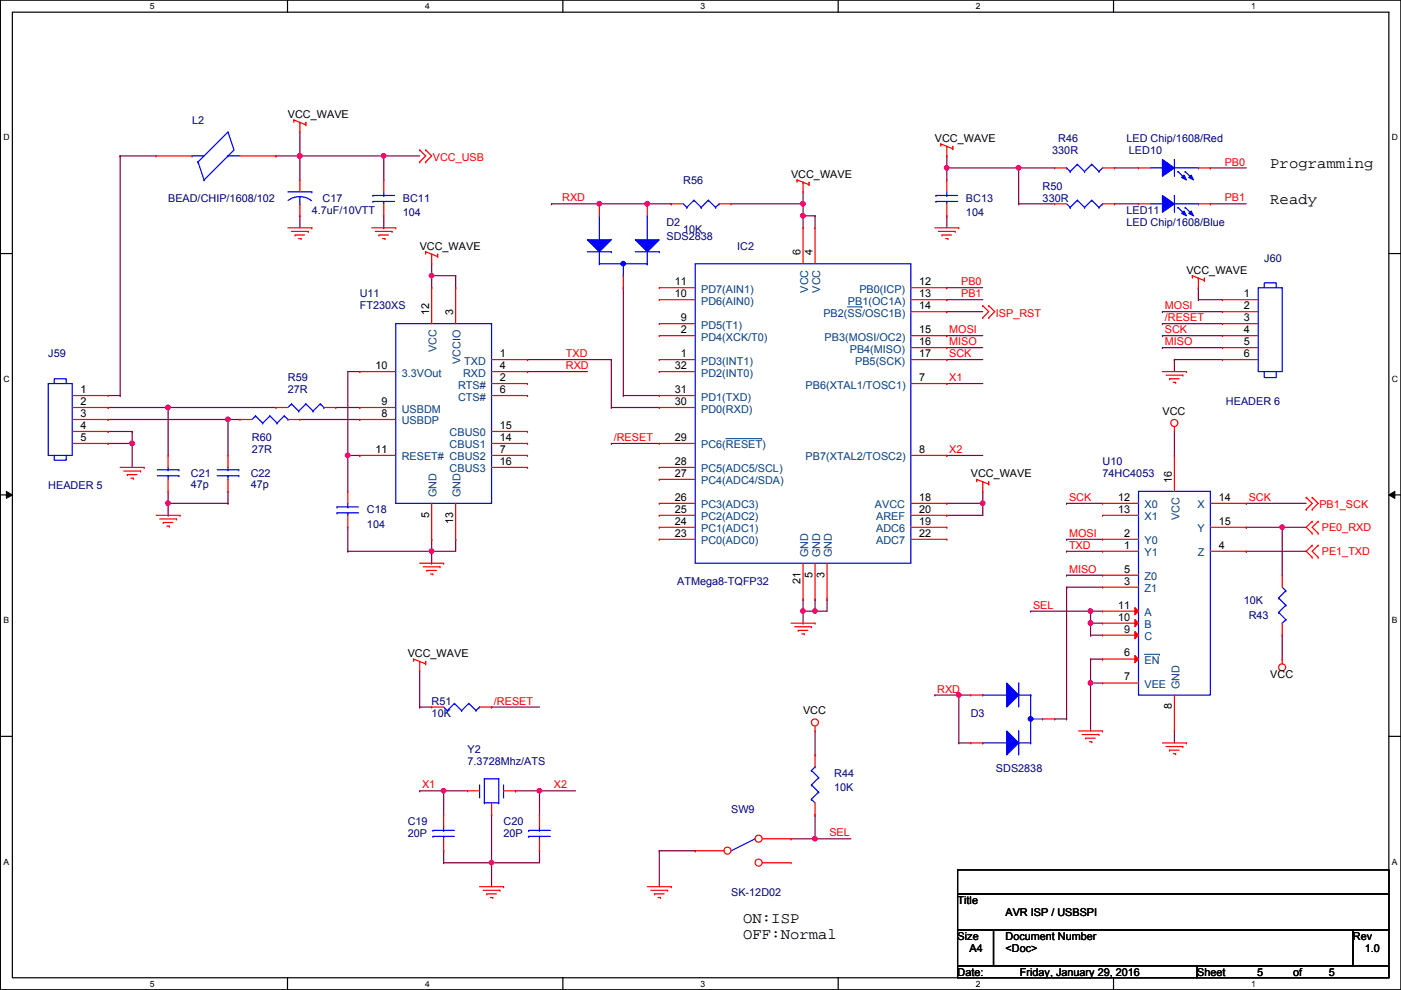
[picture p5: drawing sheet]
<svg xmlns="http://www.w3.org/2000/svg" width="297mm" height="210mm" viewBox="0 0 297 210" stroke-linecap="round" stroke-linejoin="round" font-family="sans-serif">
<path d="M.1 0h296.9v209.8h-296.9zM2.6 2.6h291.9v204.7h-291.9z" fill="none" stroke="#000" stroke-width=".25"/>
<g fill="#fff">
<path d="M31.8 .3h1v2h-1z"/>
<path d="M31.8 207.6h1v1.9h-1z"/>
</g>
<path d="M61 0v2.6M61 207.3v2.5" fill="none" stroke="#000" stroke-width=".25"/>
<g fill="#fff">
<path d="M90.1 .3h1v2h-1z"/>
<path d="M90.1 207.6h1v1.9h-1z"/>
</g>
<path d="M119.3 0v2.6M119.3 207.3v2.5" fill="none" stroke="#000" stroke-width=".25"/>
<g fill="#fff">
<path d="M148.5 .3h1v2h-1z"/>
<path d="M148.5 207.6h1v1.9h-1z"/>
</g>
<path d="M177.7 0v2.6M177.7 207.3v2.5" fill="none" stroke="#000" stroke-width=".25"/>
<g fill="#fff">
<path d="M206.9 .3h1v2h-1z"/>
<path d="M206.9 207.6h1v1.9h-1z"/>
</g>
<path d="M236.1 0v2.6M236.1 207.3v2.5" fill="none" stroke="#000" stroke-width=".25"/>
<g fill="#fff">
<path d="M265.3 .3h.9v2h-.9z"/>
<path d="M265.3 207.6h.9v1.9h-.9z"/>
<path d="M.7 28.2h1.3v1.9h-1.3z"/>
<path d="M295.1 28.2h1.3v1.9h-1.3z"/>
<path d="M.7 79.3h1.3v2h-1.3z"/>
<path d="M295.1 79.3h1.3v2h-1.3z"/>
</g>
<path d="M.1 53.8h2.5M294.5 53.8h2.5" fill="none" stroke="#000" stroke-width=".25"/>
<g fill="#fff">
<path d="M.7 130.5h1.2v2h-1.2z"/>
<path d="M295.1 130.5h1.2v2h-1.2z"/>
</g>
<path d="M.1 104.9h2.5M294.5 104.9h2.5" fill="none" stroke="#000" stroke-width=".25"/>
<path d="M1.4 104.2l1.2 .7-1.2 .8zM294.5 104.9l1.2-.7v1.5z" fill="#000"/>
<path d="M1.4 104.2l1.2 .7-1.2 .8zM294.5 104.9l1.2-.7v1.5z" fill="none" stroke="#000" stroke-width=".21"/>
<g fill="#fff">
<path d="M.7 181.7h1.2v2h-1.2z"/>
<path d="M295.1 181.7h1.2v2h-1.2z"/>
</g>
<path d="M.1 156.1h2.5M294.5 156.1h2.5" fill="none" stroke="#000" stroke-width=".25"/>
<g fill="none" stroke="#800040" stroke-width=".25">
<path d="M25.5 33.1h.1M25.5 33.1v50.8M25.5 33.1h7.6M58.5 33.1h.1M58.5 33.1h22.9M63.6 33.1h.1M81.4 33.1h.1M81.4 33.1v5M236.3 35.6h.1M236.3 35.6h5.1M246.5 66.1h.1M246.5 73.7h.1"/>
<path d="M246.5 66.1h12.7M246.5 73.7h12.7"/>
</g>
<circle cx="81.3" cy="33" r=".49" fill="#f0f"/>
<circle cx="81.3" cy="33" r=".49" fill="none" stroke="#f0f" stroke-width=".25"/>
<circle cx="63.6" cy="33" r=".49" fill="#f0f"/>
<circle cx="63.6" cy="33" r=".49" fill="none" stroke="#f0f" stroke-width=".25"/>
<g fill="none" stroke="#800040" stroke-width=".25">
<path d="M200.7 35.6h.1M200.7 35.6v2.5M216 35.6h.1M216 35.6v7.6M63.6 45.8h.1M63.6 45.8v2.5M200.7 45.8h.1M200.7 45.8v2.5M111.8 76.2h.1M111.8 76.2h17.8M200.7 71.2h.1M200.7 76.2h.1"/>
<path d="M200.7 73.7h.1M200.7 71.2h7.7M200.7 76.2h7.7M200.7 73.7h7.7M246.5 71.2h.1M246.5 71.2h12.7M22.9 91.5h.1M22.9 91.5h5.1M28 94h.1M28 94v5.1M91.5 114.3h.1M91.5 114.3v2.6"/>
<path d="M170.3 127h.1M170.3 127v2.6"/>
</g>
<circle cx="170.2" cy="129.6" r=".49" fill="#f0f"/>
<circle cx="170.2" cy="129.6" r=".49" fill="none" stroke="#f0f" stroke-width=".25"/>
<path d="M200.7 81.3h.1M200.7 96.6h.1M200.7 81.3h7.7M200.7 96.6h7.7M94.1 167.7h.1M94.1 167.7h5" fill="none" stroke="#800040" stroke-width=".25"/>
<circle cx="94" cy="167.7" r=".49" fill="#f0f"/>
<circle cx="94" cy="167.7" r=".49" fill="none" stroke="#f0f" stroke-width=".25"/>
<path d="M114.4 167.7h.1M114.4 167.7h7.6" fill="none" stroke="#800040" stroke-width=".25"/>
<circle cx="114.4" cy="167.7" r=".49" fill="#f0f"/>
<circle cx="114.4" cy="167.7" r=".49" fill="none" stroke="#f0f" stroke-width=".25"/>
<path d="M104.2 182.9h.1M104.2 182.9v5.1" fill="none" stroke="#800040" stroke-width=".25"/>
<circle cx="104.2" cy="182.9" r=".49" fill="#f0f"/>
<circle cx="104.2" cy="182.9" r=".49" fill="none" stroke="#f0f" stroke-width=".25"/>
<path d="M203.3 157.5h.1M203.3 147.4h.1M203.3 157.5h2.5M203.3 147.4h2.5" fill="none" stroke="#800040" stroke-width=".25"/>
<circle cx="203.3" cy="147.3" r=".49" fill="#f0f"/>
<circle cx="203.3" cy="147.3" r=".49" fill="none" stroke="#f0f" stroke-width=".25"/>
<g fill="none" stroke="#800040" stroke-width=".25">
<path d="M81.4 48.3h.1M81.4 45.8v2.5M116.9 43.2h.1M116.9 43.2h10.2M170.3 45.8h.1M170.3 45.8v2.5M170.3 45.8h2.5M172.8 45.8h.1M172.8 45.8v2.5M200.7 109.3h.1M208.4 106.7h.1M208.4 106.7v2.6h-7.7"/>
<path d="M198.2 147.4h.1M198.2 147.4h5.1M203.3 147.4h.1M203.3 147.4v10.1"/>
</g>
<circle cx="208.3" cy="106.7" r=".49" fill="#f0f"/>
<circle cx="208.3" cy="106.7" r=".49" fill="none" stroke="#f0f" stroke-width=".25"/>
<path d="M200.7 106.7h.1M200.7 106.7h7.7M170.3 132.1h.1M170.3 129.6v2.5M172.8 127h.1M172.8 127v2.6" fill="none" stroke="#800040" stroke-width=".25"/>
<circle cx="172.8" cy="129.6" r=".49" fill="#f0f"/>
<circle cx="172.8" cy="129.6" r=".49" fill="none" stroke="#f0f" stroke-width=".25"/>
<path d="M216 35.6h.1M216 35.6h7.6M216 43.2h.1M216 43.2h7.6M236.3 43.2h.1M236.3 43.2h5.1M175.3 127h.1M175.3 127v2.6" fill="none" stroke="#800040" stroke-width=".25"/>
<circle cx="216" cy="35.6" r=".49" fill="#f0f"/>
<circle cx="216" cy="35.6" r=".49" fill="none" stroke="#f0f" stroke-width=".25"/>
<path d="M200.7 35.6h.1M200.7 35.6h15.3M256.6 35.6h.1M256.6 35.6h7.6M256.6 43.2h.1M256.6 43.2h7.6M200.7 61h.1M200.7 63.5h.1M200.7 61h7.7M200.7 63.5h7.7" fill="none" stroke="#800040" stroke-width=".25"/>
<circle cx="200.7" cy="35.6" r=".49" fill="#f0f"/>
<circle cx="200.7" cy="35.6" r=".49" fill="none" stroke="#f0f" stroke-width=".25"/>
<g fill="none" stroke="#800040" stroke-width=".25">
<path d="M63.6 33.1h.1M63.6 28v5.1M81.4 33.1h.1M81.4 33.1h7.6M200.7 66.1h.1M200.7 66.1h7.7M129.6 94h.1M129.6 94h10.2M89 149.9h.1M89 149.9h2.5M104.2 149.9h.1M104.2 149.9h10.2"/>
<path d="M89 167.7h.1M89 167.7h5.1M94.1 167.7h.1M94.1 167.7v5.1M104.2 172.8h.1M104.2 172.8v10.1M109.3 167.7h.1M109.3 167.7h5.1M114.4 167.7h.1M114.4 167.7v5.1M94.1 180.4h.1M94.1 182.9h.1"/>
<path d="M94.1 180.4v2.5M104.2 182.9h.1M114.4 180.4h.1M114.4 180.4v2.5h-20.3"/>
</g>
<circle cx="63.6" cy="33" r=".49" fill="#f0f"/>
<circle cx="63.6" cy="33" r=".49" fill="none" stroke="#f0f" stroke-width=".25"/>
<g fill="none" stroke="#800040" stroke-width=".25">
<path d="M63.6 33.1h.1M63.6 33.1v5M249 76.2h.1M249 76.2v2.6M249 76.2h10.2M254.1 61h.1M254.1 63.5h.1M254.1 61v2.5M254.1 63.5h5.1M271.9 111.8h.1M271.9 111.8v10.2M226.1 124.5h.1"/>
<path d="M226.1 124.5h7.7M271.9 134.7h.1M271.9 134.7v5"/>
</g>
<circle cx="271.8" cy="111.8" r=".49" fill="#f0f"/>
<circle cx="271.8" cy="111.8" r=".49" fill="none" stroke="#f0f" stroke-width=".25"/>
<g fill="none" stroke="#800040" stroke-width=".25">
<path d="M246.5 68.6h.1M246.5 68.6h12.7M226.1 116.9h.1M226.1 114.3h.1M226.1 106.7h.1M226.1 116.9h7.7M226.1 106.7h7.7M226.1 114.3h7.7M264.2 106.7h.1M264.2 116.9h.1M264.2 111.8h.1M264.2 116.9h12.7"/>
<path d="M264.2 106.7h12.7M264.2 111.8h12.7M271.9 111.8h.1M226.1 122h.1M226.1 124.5h.1M226.1 122h7.7M226.1 124.5v27.9M231.2 139.7h2.6M233.8 139.7h.1M223.6 152.4h2.5M226.1 152.4h.1M231.2 144.8h.1"/>
<path d="M231.2 144.8v10.2M231.2 144.8h2.6"/>
</g>
<circle cx="231.2" cy="144.8" r=".49" fill="#f0f"/>
<circle cx="231.2" cy="144.8" r=".49" fill="none" stroke="#f0f" stroke-width=".25"/>
<path d="M231.2 139.7h.1M231.2 132.1h.1M231.2 134.7h.1M231.2 132.1v2.6M231.2 139.7v5.1M231.2 132.1h2.6" fill="none" stroke="#800040" stroke-width=".25"/>
<circle cx="231.2" cy="132.1" r=".49" fill="#f0f"/>
<circle cx="231.2" cy="132.1" r=".49" fill="none" stroke="#f0f" stroke-width=".25"/>
<path d="M231.2 134.7h.1M231.2 134.7h2.6M172.8 177.8h.1M172.8 177.8h7.6M139.8 180.4h.1M139.8 180.4v7.6M139.8 180.4h7.6M147.4 180.4h.1" fill="none" stroke="#800040" stroke-width=".25"/>
<circle cx="172.8" cy="177.8" r=".49" fill="#f0f"/>
<circle cx="172.8" cy="177.8" r=".49" fill="none" stroke="#f0f" stroke-width=".25"/>
<path d="M231.2 129.6h.1M231.2 129.6h2.6M172.8 155v5.1M167.7 177.8h.1M172.8 172.8h.1M172.8 160.1h.1M172.8 172.8v5h-5.1" fill="none" stroke="#800040" stroke-width=".25"/>
<circle cx="231.2" cy="129.6" r=".49" fill="#f0f"/>
<circle cx="231.2" cy="129.6" r=".49" fill="none" stroke="#f0f" stroke-width=".25"/>
<path d="M249 96.6h.1M249 91.5v5.1M91.5 116.9h.1M96.6 114.3h.1M96.6 114.3v2.6h-5.1M218.5 129.6h.1M218.5 129.6h12.7v2.5M231.2 132.1h.1M89 149.9h.1M89 142.3v7.6M249 155h.1M249 155v2.5" fill="none" stroke="#800040" stroke-width=".25"/>
<circle cx="91.5" cy="116.9" r=".49" fill="#f0f"/>
<circle cx="91.5" cy="116.9" r=".49" fill="none" stroke="#f0f" stroke-width=".25"/>
<path d="M111.8 78.8h.1M111.8 78.8h12.7M22.9 94h.1M22.9 83.9h2.6M22.9 94h5.1M25.5 83.9h.1M91.5 119.4h.1M91.5 116.9v2.5" fill="none" stroke="#800040" stroke-width=".25"/>
<circle cx="28" cy="94" r=".49" fill="#f0f"/>
<circle cx="28" cy="94" r=".49" fill="none" stroke="#f0f" stroke-width=".25"/>
<g fill="none" stroke="#800040" stroke-width=".25">
<path d="M200.7 33.1h.1M200.7 33.1v2.5M127.1 43.2h10.1M137.2 43.2h.1M170.3 43.2h.1M170.3 40.7v2.5M132.2 61h.1M132.2 61v22.9M28 91.5h.1M28 91.5v2.5M132.2 83.9h.1M132.2 83.9h7.6"/>
<path d="M208.4 104.2h.1M208.4 104.2v2.5M170.3 129.6h.1M170.3 129.6h5M172.8 129.6h.1"/>
</g>
<circle cx="127.1" cy="43.2" r=".49" fill="#f0f"/>
<circle cx="127.1" cy="43.2" r=".49" fill="none" stroke="#f0f" stroke-width=".25"/>
<path d="M137.2 43.2h5.1M142.3 43.2h.1" fill="none" stroke="#800040" stroke-width=".25"/>
<circle cx="137.2" cy="43.2" r=".49" fill="#f0f"/>
<circle cx="137.2" cy="43.2" r=".49" fill="none" stroke="#f0f" stroke-width=".25"/>
<path d="M155 43.2h15.3M170.3 43.2h.1" fill="none" stroke="#800040" stroke-width=".25"/>
<circle cx="170.2" cy="43.2" r=".49" fill="#f0f"/>
<circle cx="170.2" cy="43.2" r=".49" fill="none" stroke="#f0f" stroke-width=".25"/>
<path d="M170.3 45.8h.1M170.3 43.2v2.6" fill="none" stroke="#800040" stroke-width=".25"/>
<circle cx="170.2" cy="45.7" r=".49" fill="#f0f"/>
<circle cx="170.2" cy="45.7" r=".49" fill="none" stroke="#f0f" stroke-width=".25"/>
<path d="M129.6 76.2h.1M129.6 76.2v10.2M35.6 86.4h.1M35.6 86.4h22.9M71.2 86.4h5.1M76.3 86.4h.1M129.6 86.4h.1M129.6 86.4h10.2" fill="none" stroke="#800040" stroke-width=".25"/>
<circle cx="35.6" cy="86.4" r=".49" fill="#f0f"/>
<circle cx="35.6" cy="86.4" r=".49" fill="none" stroke="#f0f" stroke-width=".25"/>
<path d="M48.3 88.9h.1M48.3 88.9h2.6" fill="none" stroke="#800040" stroke-width=".25"/>
<circle cx="48.3" cy="88.9" r=".49" fill="#f0f"/>
<circle cx="48.3" cy="88.9" r=".49" fill="none" stroke="#f0f" stroke-width=".25"/>
<path d="M22.9 88.9h.1M22.9 86.4h.1M22.9 88.9h25.4M22.9 86.4h12.7M35.6 86.4h.1M35.6 86.4v10.2M48.3 88.9h.1M48.3 88.9v7.7M63.6 88.9h12.7M76.3 88.9h.1M35.6 106.7h.1M35.6 104.2v2.5" fill="none" stroke="#800040" stroke-width=".25"/>
<circle cx="35.6" cy="106.7" r=".49" fill="#f0f"/>
<circle cx="35.6" cy="106.7" r=".49" fill="none" stroke="#f0f" stroke-width=".25"/>
<path d="M91.5 58.5h.1M91.5 55.9v2.6M35.6 109.3h.1M48.3 106.7h.1M48.3 104.2h.1M48.3 106.7h-12.7v2.6M48.3 104.2v2.5" fill="none" stroke="#800040" stroke-width=".25"/>
<circle cx="91.5" cy="58.4" r=".49" fill="#f0f"/>
<circle cx="91.5" cy="58.4" r=".49" fill="none" stroke="#f0f" stroke-width=".25"/>
<path d="M96.6 58.5h.1M96.6 58.5h-5.1v2.5M96.6 58.5v2.5M76.3 78.8h.1M76.3 78.8h-2.6v17.8M91.5 61h.1M96.6 61h.1M73.7 96.6h.1" fill="none" stroke="#800040" stroke-width=".25"/>
<circle cx="73.7" cy="96.5" r=".49" fill="#f0f"/>
<circle cx="73.7" cy="96.5" r=".49" fill="none" stroke="#f0f" stroke-width=".25"/>
<path d="M73.7 96.6h.1M73.7 96.6h2.6M73.7 96.6v7.6M76.3 96.6h.1M73.7 116.9h.1M73.7 111.8v5.1M73.7 116.9h17.8M91.5 116.9h.1" fill="none" stroke="#800040" stroke-width=".25"/>
<g fill="none" stroke="#f00" stroke-width=".25">
<path d="M62.3 25.4h.1M62.3 25.4v.6M62.3 25.4l2.6 1.1M63.6 26h.1M63.6 28h.1M63.6 26v2M64.9 26.5h.1M64.9 26h.1M64.9 26v.5M89 31.8h.1M89 34.3h.1M89 31.8l1.3 1.3-1.3 1.2"/>
<path d="M90.3 31.8h.1M90.3 34.3h.1M90.3 31.8l1.2 1.3-1.2 1.2M169 38.1h.1M169 38.1v.6M169 38.1l2.5 1.1M170.3 38.7h.1M170.3 38.7v2M171.5 39.2h.1M171.5 38.7h.1M171.5 38.7v.5M199.5 30.5h.1"/>
<path d="M199.5 30.5v.5M199.5 30.5l2.5 1M200.7 31h.1M200.7 33.1h.1M200.7 31v2.1M202 31.5h.1M202 31h.1M202 31v.5M61 48.3h5.1M61.8 49.1h3.6M62.6 49.8h.1M62.6 49.8h2"/>
<path d="M63.3 50.6h.5M63.8 50.6h.1M65.4 49.1h.1M66.1 48.3h.1M78.8 48.3h5.1M79.6 49.1h3.5M80.3 49.8h.1M80.3 49.8h2.1M81.1 50.6h.5M81.6 50.6h.1M83.1 49.1h.1M83.9 48.3h.1"/>
<path d="M90.3 53.4h.1M90.3 53.4v.5M90.3 53.4l2.5 1M91.5 53.9h.1M91.5 55.9h.1M91.5 53.9v2M92.8 54.4h.1M92.8 53.9h.1M92.8 53.9v.5M170.3 40.7h.1M198.2 48.3h5.1M199 49.1h3.5"/>
<path d="M199.7 49.8h.1M199.7 49.8h2.1M200.5 50.6h.5M201 50.6h.1M202.5 49.1h.1M203.3 48.3h.1M252.8 58.5h.1M252.8 58.5v.5M252.8 58.5l2.6 1M254.1 59h.1M254.1 59v2M255.4 59.5h.1"/>
<path d="M255.4 59h.1M255.4 59v.5M208.4 64.8h.1M208.4 67.4h.1M208.4 64.8l1.2 1.3-1.2 1.3M209.6 64.8h.1M209.6 67.4h.1M209.6 64.8l1.3 1.3-1.3 1.3M246.5 78.8h5M247.2 79.5h3.6M250.8 79.5h.1M251.5 78.8h.1"/>
<path d="M254.1 61h.1M25.5 99.1h5.1M26.2 99.9h3.6M29.8 99.9h.1M30.6 99.1h.1M248 80.3h.1M248 80.3h2M248.7 81.1h.6M249 91.5h.1M249 90.5v1M249.3 81.1h.1M27 100.6h.1"/>
<path d="M27 100.6h2M27.8 101.4h.5M28.3 101.4h.1M33.1 109.3h5.1M33.9 110h3.5M34.6 110.8h.1M34.6 110.8h2.1M35.4 111.5h.5M35.9 111.5h.1M37.4 110h.1M38.2 109.3h.1M89 119.4h5.1"/>
<path d="M94.1 119.4h.1M207.1 101.6h.1M207.1 101.6v.6M207.1 101.6l2.5 1.1M208.4 102.2h.1M208.4 104.2h.1M208.4 102.2v2M209.6 102.7h.1M209.6 102.2h.1M209.6 102.2v.5M276.9 105.5h.1M276.9 108h.1"/>
<path d="M276.9 105.5l1.3 1.2-1.3 1.3M278.2 110.5h.1M278.2 113.1h.1M278.2 115.6h.1M278.2 118.2h.1M278.2 105.5h.1M278.2 108h.1M278.2 110.5l-1.3 1.3 1.3 1.3M278.2 115.6l-1.3 1.3 1.3 1.3M278.2 105.5l1.3 1.2-1.3 1.3M279.5 113.1h.1M279.5 110.5h.1"/>
<path d="M279.5 118.2h.1M279.5 115.6h.1M279.5 110.5l-1.3 1.3 1.3 1.3M279.5 115.6l-1.3 1.3 1.3 1.3M87.7 139.7h.1M87.7 139.7v.6M87.7 139.7l2.6 1.1M89.7 120.2h3.6M90.5 120.9h.1M90.5 120.9h2M91.3 121.7h.5M91.8 121.7h.1"/>
<path d="M93.3 120.2h.1M167.7 132.1h5.1M168.5 132.9h3.5M169.2 133.6h.1M169.2 133.6h2.1M170 134.4h.5M170.5 134.4h.1M172 132.9h.1M172.8 132.1h.1M271.9 139.7h.1M271.9 139.7v1.1M89 140.3h.1"/>
<path d="M89 142.3h.1M89 140.3v2M90.3 140.8h.1M90.3 140.3h.1M90.3 140.3v.5M91.5 149.9h.1M91.5 149.9h2.6M101.7 149.9h2.5M104.2 149.9h.1M172.8 155h.1M172.8 154v1M228.7 155h5.1"/>
<path d="M229.4 155.7h3.6M230.2 156.5h.1M230.2 156.5h2M231 157.3h.5M231.5 157.3h.1M233 155.7h.1M233.8 155h.1M246.5 157.5h5M247.2 158.3h3.6M248 159h.1M248 159h2M248.7 159.8h.6"/>
<path d="M249.3 159.8h.1M250.8 158.3h.1M251.5 157.5h.1M172.8 172.8h.1M172.8 160.1h.1M172.8 160.1v2.5M172.8 170.2v2.6M101.7 188h5.1M102.4 188.8h3.6M103.2 189.5h.1M103.2 189.5h2M104 190.3h.5"/>
<path d="M104.5 190.3h.1M106 188.8h.1M106.8 188h.1M137.2 188h5.1M138 188.8h3.6M138.8 189.5h.1M138.8 189.5h2M139.5 190.3h.5M140 190.3h.1M141.6 188.8h.1M142.3 188h.1"/>
<circle cx="249" cy="89.7" r=".75"/>
<circle cx="172.8" cy="153.2" r=".75"/>
<circle cx="271.8" cy="141.5" r=".75"/>
</g>
<path d="M203 184.4h91.5v5.1h-91.5zM203 189.5h91.5v7.6h-91.5zM203 197.1h7.6v7.7h-7.6zM210.6 197.1h76.2v7.7h-76.2zM286.8 197.1h7.7v7.7h-7.7zM203 204.8h50.8v2.5h-50.8zM253.8 204.8h40.7v2.5h-40.7z" fill="none" stroke="#000" stroke-width=".25"/>
<g fill="none" stroke="#00f" stroke-width=".25">
<path d="M94.1 149.9l.7 .8M94.8 150.7h.1M96.3 149.1h.1M96.3 149.1l-1.5 1.6M96.3 149.1l1.6 1.6M97.9 150.7h.1M99.4 149.1h.1M99.4 149.1l-1.5 1.6M99.4 149.1l1.5 1.6M100.9 150.7h.1M101.7 149.9h.1M101.7 149.9l-.8 .8"/>
<path d="M172 169.5h.1M172 166.4h.1M172 163.4h.1M172 169.5l.8 .7M172 166.4l1.6 1.5M172 163.4l1.6 1.5M172.8 162.6h.1M172.8 162.6l-.8 .8M173.6 167.9h.1M173.6 164.9h.1M173.6 167.9l-1.6 1.6M173.6 164.9l-1.6 1.5"/>
</g>
<path d="M124.5 50.8h5.1l-2.5 2.6z" fill-rule="evenodd" fill="#00f"/>
<path d="M124.5 50.8h5.1l-2.5 2.6z" fill="none" stroke="#00f" stroke-width=".25"/>
<path d="M134.7 50.8h5.1l-2.6 2.6z" fill-rule="evenodd" fill="#00f"/>
<g fill="none" stroke="#00f" stroke-width=".25">
<path d="M124.5 53.4h5.1M127.1 55.9h.1M127.1 45.8h.1M127.1 45.8v5M127.1 53.4v2.5M127.1 55.9h10.1M129.6 53.4h.1M132.2 58.5h.1M132.2 55.9v2.6M134.7 50.8h5.1l-2.6 2.6zM134.7 53.4h5.1M137.2 55.9h.1"/>
<path d="M137.2 45.8h.1M137.2 45.8v5M137.2 53.4v2.5M139.8 53.4h.1"/>
</g>
<circle cx="132.1" cy="55.9" r=".49" fill="#00f"/>
<circle cx="132.1" cy="55.9" r=".49" fill="none" stroke="#00f" stroke-width=".25"/>
<path d="M127.1 43.2h.1M127.1 43.2v2.6M132.2 58.5v2.5M137.2 43.2h.1M137.2 43.2v2.6M132.2 61h.1" fill="none" stroke="#f00" stroke-width=".25"/>
<path d="M213.4 155l2.6 2.5-2.6 2.6z" fill-rule="evenodd" fill="#00f"/>
<path d="M213.4 155l2.6 2.5-2.6 2.6z" fill="none" stroke="#00f" stroke-width=".25"/>
<path d="M213.4 144.8l2.6 2.6-2.6 2.5z" fill-rule="evenodd" fill="#00f"/>
<g fill="none" stroke="#00f" stroke-width=".25">
<path d="M208.4 147.4h.1M208.4 157.5h.1M208.4 147.4h5M208.4 157.5h5M213.4 144.8l2.6 2.6-2.6 2.5zM216 155h.1M216 144.8h.1M216 144.8v5.1M216 155v5.1M216 147.4h2.5M216 157.5h2.5M218.5 147.4h.1"/>
<path d="M218.5 157.5h.1M218.5 147.4v10.1M218.5 152.4h2.6M221.1 152.4h.1"/>
</g>
<circle cx="218.5" cy="152.4" r=".49" fill="#00f"/>
<g fill="none" stroke="#00f" stroke-width=".25">
<path d="M61 40.7h5.1M63.6 43.2h.1M63.6 41.7l1 .1 1.4 .7M63.6 41.7l-1.6 .3-.9 .5M63.6 41.7v1.5M66.1 40.7h.1M79.1 41.4h.1M79.1 42.7h.1M79.1 41.4h4.5M79.1 42.7h4.5M81.4 42.7h.1M81.4 41.4h.1"/>
<path d="M81.4 40.7v.7M81.4 42.7v.5M83.9 68.6h20.3v38.1h-20.3zM266.8 61h5.1v17.8h-5.1zM268.1 61v-1h2.5v1M268.1 78.8v1.3h2.5v-1.3M10.2 81.3h5.1v15.3h-5.1zM11.5 81.3v-1h2.6v1M11.5 96.6v1h2.6v-1M33.4 99.6h4.5M35.6 99.6h.1M35.6 99.1v.5"/>
<path d="M37.9 99.6h.1M46.1 99.6h4.5M48.3 99.6h.1M48.3 99.1v.5M50.6 99.6h.1M54.2 88.2h.1M54.2 88.2l-.8 .7M54.2 88.2l1.5 1.5M55.7 89.7h.1M57.2 88.2h.1M57.2 88.2l-1.5 1.5M57.2 88.2l1.6 1.5"/>
<path d="M58.8 89.7h.1M60.3 88.2h.1M60.3 88.2l-1.5 1.5M60.3 88.2l.7 .7M61 88.9h.1M33.4 100.9h4.5M35.6 100.9h.1M35.6 100.9v.7M37.9 100.9h.1M46.1 100.9h4.5M48.3 100.9h.1M48.3 100.9v.7"/>
<path d="M50.6 100.9h.1M241.4 104.2h15.2v43.2h-15.2zM271.1 126.8h.1M271.1 129.8h.1M271.1 126.8l1.5 1.5M271.1 129.8l1.5 1.6M271.9 132.1h.1M271.9 124.5l.7 .8M272.6 125.3h.1M272.6 128.3h.1M272.6 131.4h.1M272.6 125.3l-1.5 1.5"/>
<path d="M272.6 128.3l-1.5 1.5M272.6 131.4l-.7 .7M101.7 169h.1M101.7 166.4v2.6M102.7 170.2h.1M102.7 165.1h.1M102.7 165.1v5.1M102.7 170.2h3M102.7 165.1h3M105.7 170.2h.1M105.7 165.1h.1M105.7 165.1v5.1"/>
<path d="M106.8 169h.1M106.8 166.4v2.6"/>
<circle cx="218.5" cy="152.4" r=".49"/>
</g>
<g fill="none" stroke="#f00" stroke-width=".25">
<path d="M63.6 38.1h.1M63.6 38.1v2.6M81.4 38.1h.1M81.4 38.1v2.6M63.6 45.8h.1M63.6 43.2v2.6M81.4 45.8h.1M81.4 43.2v2.6M76.3 78.8h.1M76.3 78.8h7.6M91.5 61h.1M91.5 61v7.6"/>
<path d="M96.6 61h.1M96.6 61v7.6M104.2 76.2h7.6M104.2 78.8h7.6M111.8 76.2h.1M111.8 78.8h.1M259.2 63.5h.1M259.2 66.1h.1M259.2 68.6h.1M259.2 71.2h.1M259.2 73.7h.1M259.2 76.2h.1"/>
<path d="M259.2 76.2h7.6M259.2 63.5h7.6M259.2 66.1h7.6M259.2 68.6h7.6M259.2 71.2h7.6M259.2 73.7h7.6M15.3 83.9h7.6M15.3 88.9h7.6M15.3 86.4h7.6M15.3 94h7.6M15.3 91.5h7.6M22.9 83.9h.1"/>
<path d="M22.9 86.4h.1M22.9 88.9h.1M22.9 91.5h.1M22.9 94h.1M35.6 96.6h.1M35.6 96.6v2.5M48.3 96.6h.1M48.3 96.6v2.5M50.9 88.9h.1M50.9 88.9h2.5M61 88.9h2.6M63.6 88.9h.1"/>
<path d="M76.3 88.9h.1M76.3 86.4h.1M76.3 96.6h.1M76.3 96.6h7.6M76.3 88.9h7.6M76.3 86.4h7.6M104.2 81.3h7.6M104.2 83.9h7.6M104.2 96.6h7.6M104.2 94h7.6M104.2 91.5h7.6M104.2 99.1h7.6"/>
<path d="M111.8 81.3h.1M111.8 83.9h.1M111.8 96.6h.1M111.8 94h.1M111.8 91.5h.1M111.8 99.1h.1M35.6 104.2h.1M35.6 101.6v2.6M48.3 104.2h.1M48.3 101.6v2.6M91.5 114.3h.1M91.5 106.7v7.6"/>
<path d="M96.6 114.3h.1M96.6 106.7v7.6M233.8 106.7h.1M233.8 109.3h.1M233.8 114.3h.1M233.8 116.9h.1M233.8 106.7h7.6M233.8 109.3h7.6M233.8 114.3h7.6M233.8 116.9h7.6M233.8 122h.1M233.8 124.5h.1"/>
<path d="M233.8 122h7.6M233.8 124.5h7.6M271.9 122h.1M271.9 134.7h.1M271.9 122v2.5M271.9 132.1v2.6M205.8 157.5h.1M205.8 147.4h.1M205.8 157.5h2.6M205.8 147.4h2.6M221.1 152.4h2.5M223.6 152.4h.1"/>
<path d="M99.1 167.7h.1M99.1 167.7h2.6M104.2 172.8h.1M104.2 170.2v2.6M106.8 167.7h2.5M109.3 167.7h.1"/>
</g>
<path d="M240.6 139l.8 .7-.8 .8z" fill="#f00"/>
<g fill="none" stroke="#f00" stroke-width=".25">
<path d="M249 96.6h.1M249 96.6v7.6M256.6 106.7h7.6M256.6 111.8h7.6M256.6 116.9h7.6M264.2 106.7h.1M264.2 111.8h.1M264.2 116.9h.1M233.8 139.7h.1M233.8 139.7h7.6M240.6 139l.8 .7-.8 .8zM233.8 144.8h.1"/>
<path d="M233.8 144.8h7.6M249 155h.1M249 147.4v7.6"/>
</g>
<path d="M242.7 138.7h3.1M245.8 138.7h.1" fill="none" stroke="#004080" stroke-width=".21"/>
<path d="M240.6 128.8l.8 .8-.8 .7z" fill="#f00"/>
<path d="M233.8 129.6h.1M233.8 129.6h7.6M240.6 128.8l.8 .8-.8 .7z" fill="none" stroke="#f00" stroke-width=".25"/>
<path d="M240.6 131.4l.8 .7-.8 .8z" fill="#f00"/>
<path d="M233.8 132.1h.1M233.8 132.1h7.6M240.6 131.4l.8 .7-.8 .8z" fill="none" stroke="#f00" stroke-width=".25"/>
<path d="M240.6 133.9l.8 .8-.8 .7z" fill="#f00"/>
<g fill="none" stroke="#f00" stroke-width=".25">
<path d="M33.1 33.1h.1M33.1 33.1h7.6M50.9 33.1h7.6M58.5 33.1h.1M200.7 38.1h.1M200.7 38.1v2.6M223.6 35.6h.1M223.6 35.6h2.5M233.8 35.6h2.5M236.3 35.6h.1M142.3 43.2h.1M142.3 43.2h2.6"/>
<path d="M152.5 43.2h2.5M155 43.2h.1M200.7 45.8h.1M200.7 43.2v2.6M223.6 43.2h.1M223.6 43.2h2.5M233.8 43.2h2.5M236.3 43.2h.1M233.8 134.7h.1M233.8 134.7h7.6M240.6 133.9l.8 .8-.8 .7zM94.1 172.8h.1"/>
<path d="M94.1 172.8v2.5M94.1 177.8v2.6M94.1 180.4h.1"/>
</g>
<g fill="none" stroke="#00f" stroke-width=".25">
<path d="M40.7 33.1h.1M40.7 33.1h2.6M42 34.3h.1M42 34.3l1.3 3.8M43.3 38.1h.1M48.3 28h.1M48.3 33.1h.1M48.3 28l1.3 3.8-6.3 6.3M48.3 28l-6.3 6.3M48.3 33.1h2.6M226.1 35.6h.1M226.1 35.6l.8 .8"/>
<path d="M226.9 36.4h.1M228.4 34.8h.1M228.4 34.8l1.6 1.6M228.4 34.8l-1.5 1.6M230 36.4h.1M231.5 34.8h.1M231.5 34.8l1.5 1.6M231.5 34.8l-1.5 1.6M233 36.4h.1M233.8 35.6l-.8 .8M243.9 35.6h2.6M246.5 35.6h.1"/>
<path d="M249 33.8h.1M249 33.8v3.6M249 35.6h5.1M254.1 35.6h.1M144.9 43.2l.7 .8M145.6 44h.1M147.1 42.5h.1M147.1 42.5l-1.5 1.5M147.1 42.5l1.6 1.5M148.7 44h.1M150.2 42.5h.1M150.2 42.5l-1.5 1.5"/>
<path d="M150.2 42.5l1.5 1.5M151.7 44h.1M152.5 43.2h.1M152.5 43.2l-.8 .8M198.5 41.4h.1M198.5 42.7h.1M198.5 41.4h4.5M198.5 42.7h4.5M200.7 42.7h.1M200.7 41.4h.1M200.7 40.7v.7M200.7 42.7v.5"/>
<path d="M226.1 43.2l.8 .8M226.9 44h.1M228.4 42.5h.1M228.4 42.5l-1.5 1.5M228.4 42.5l1.6 1.5M230 44h.1M231.5 42.5h.1M231.5 42.5l-1.5 1.5M231.5 42.5l1.5 1.5M233 44h.1M233.8 43.2h.1M233.8 43.2l-.8 .8"/>
<path d="M91.8 176.1h.1M91.8 177.3h.1M91.8 176.1h4.5M91.8 177.3h4.5M94.1 177.3h.1M94.1 176.1h.1M94.1 175.3v.8M94.1 177.3v.5"/>
</g>
<path d="M246.5 33.8l2.5 1.8-2.5 1.8z" fill-rule="evenodd" fill="#00f"/>
<path d="M246.5 33.8l2.5 1.8-2.5 1.8z" fill="none" stroke="#00f" stroke-width=".25"/>
<path d="M252.6 37.1l.5 1-1.1-.5z" fill-rule="evenodd" fill="#00f"/>
<path d="M252.6 37.1l.5 1-1.1-.5z" fill="none" stroke="#00f" stroke-width=".25"/>
<path d="M251 37.1l.5 1-1-.5z" fill-rule="evenodd" fill="#00f"/>
<path d="M249.8 36.4h.1M249.8 36.4l1.5 1.5M251 37.1l.5 1-1-.5zM251.3 36.4h.1M251.3 36.4l1.5 1.5M243.9 43.2h2.6M246.5 43.2h.1M249 41.4h.1M249 41.4v3.6M249 43.2h5.1M254.1 43.2h.1" fill="none" stroke="#00f" stroke-width=".25"/>
<path d="M241.4 35.6h.1M241.4 35.6h2.5M254.1 35.6h2.5M256.6 35.6h.1" fill="none" stroke="#f00" stroke-width=".25"/>
<path d="M246.5 41.4l2.5 1.8-2.5 1.8z" fill-rule="evenodd" fill="#00f"/>
<path d="M246.5 41.4l2.5 1.8-2.5 1.8z" fill="none" stroke="#00f" stroke-width=".25"/>
<path d="M252.6 44.7l.5 1.1-1.1-.5z" fill-rule="evenodd" fill="#00f"/>
<path d="M252.6 44.7l.5 1.1-1.1-.5z" fill="none" stroke="#00f" stroke-width=".25"/>
<path d="M251 44.7l.5 1.1-1-.5z" fill-rule="evenodd" fill="#00f"/>
<g fill="none" stroke="#00f" stroke-width=".25">
<path d="M249.8 44h.1M249.8 44l1.5 1.5M251 44.7l.5 1.1-1-.5zM251.3 44h.1M251.3 44l1.5 1.5M61.8 85.6h.1M61.8 85.6l-.8 .8M61.8 85.6l1.5 1.6M63.3 87.2h.1M64.9 85.6h.1M64.9 85.6l-1.6 1.6M64.9 85.6l1.5 1.6"/>
<path d="M66.4 87.2h.1M67.9 85.6h.1M67.9 85.6l-1.5 1.6M67.9 85.6l.8 .8M68.7 86.4h.1M71.5 107.5h.1M71.5 108.8h.1M71.5 107.5h4.5M71.5 108.8h4.5M73.7 108.8h.1M73.7 107.5h.1M73.7 106.7v.8"/>
<path d="M73.7 108.8v.5M112.1 176.1h.1M112.1 177.3h.1M112.1 176.1h4.6M112.1 177.3h4.6M114.4 177.3h.1M114.4 176.1h.1M114.4 175.3v.8M114.4 177.3v.5M160.1 177.8h.1M160.1 177.8l-5.1 2.6"/>
</g>
<g fill="none" stroke="#f00" stroke-width=".25">
<path d="M241.4 43.2h.1M241.4 43.2h2.5M254.1 43.2h2.5M256.6 43.2h.1M58.5 86.4h.1M58.5 86.4h2.5M68.7 86.4h2.5M71.2 86.4h.1M73.7 111.8h.1M73.7 104.2h.1M73.7 104.2v2.5M73.7 109.3v2.5"/>
<path d="M114.4 172.8h.1M114.4 172.8v2.5M114.4 177.8v2.6M114.4 180.4h.1"/>
</g>
<circle cx="154.2" cy="180.4" r=".75" fill="#fff"/>
<g fill="none" stroke="#f00" stroke-width=".25">
<path d="M147.4 180.4h.1M147.4 180.4h6.1"/>
<circle cx="154.2" cy="180.4" r=".75"/>
</g>
<circle cx="160.8" cy="177.8" r=".75" fill="#fff"/>
<g fill="none" stroke="#f00" stroke-width=".25">
<path d="M161.6 177.8h6.1M167.7 177.8h.1"/>
<circle cx="160.8" cy="177.8" r=".75"/>
</g>
<circle cx="160.8" cy="182.9" r=".75" fill="#fff"/>
<g fill="none" stroke="#f00" stroke-width=".25">
<path d="M170.3 48.3h.1M170.3 48.3v7.6M172.8 48.3h.1M172.8 48.3v7.6M139.8 76.2h.1M139.8 71.2h.1M139.8 68.6h.1M139.8 63.5h.1M139.8 61h.1M139.8 78.8h.1M139.8 76.2h7.6M139.8 71.2h7.6"/>
<path d="M139.8 68.6h7.6M139.8 63.5h7.6M139.8 61h7.6M139.8 78.8h7.6M193.1 76.2h7.6M193.1 71.2h7.6M193.1 63.5h7.6M193.1 61h7.6M193.1 66.1h7.6M193.1 73.7h7.6M200.7 61h.1M200.7 63.5h.1"/>
<path d="M200.7 66.1h.1M200.7 71.2h.1M200.7 73.7h.1M200.7 76.2h.1M139.8 99.1h.1M139.8 94h.1M139.8 86.4h.1M139.8 83.9h.1M139.8 99.1h7.6M139.8 94h7.6M139.8 86.4h7.6M139.8 83.9h7.6"/>
<path d="M193.1 81.3h7.6M193.1 96.6h7.6M200.7 81.3h.1M200.7 96.6h.1M139.8 114.3h.1M139.8 111.8h.1M139.8 109.3h.1M139.8 106.7h.1M139.8 101.6h.1M139.8 106.7h7.6M139.8 111.8h7.6M139.8 109.3h7.6"/>
<path d="M139.8 114.3h7.6M139.8 101.6h7.6M170.3 119.4v7.6M172.8 119.4v7.6M175.3 119.4v7.6M193.1 106.7h7.6M193.1 111.8h7.6M193.1 109.3h7.6M193.1 114.3h7.6M200.7 106.7h.1M200.7 111.8h.1M200.7 109.3h.1"/>
<path d="M200.7 114.3h.1M170.3 127h.1M172.8 127h.1M175.3 127h.1M161.6 182.9h6.1M167.7 182.9h.1"/>
<circle cx="160.8" cy="182.9" r=".75"/>
</g>
<path d="M147.4 55.9h45.7v63.5h-45.7z" fill="none" stroke="#00f" stroke-width=".25"/>
<path d="M179.7 65.1h3M182.7 65.1h.1M153.9 93h7.6M161.5 93h.1" fill="none" stroke="#004080" stroke-width=".21"/>
<circle cx="81.3" cy="33" r=".49" fill="#f0f"/>
<circle cx="81.3" cy="33" r=".49" fill="none" stroke="#f0f" stroke-width=".25"/>
<circle cx="63.6" cy="33" r=".49" fill="#f0f"/>
<circle cx="63.6" cy="33" r=".49" fill="none" stroke="#f0f" stroke-width=".25"/>
<circle cx="170.2" cy="129.6" r=".49" fill="#f0f"/>
<circle cx="170.2" cy="129.6" r=".49" fill="none" stroke="#f0f" stroke-width=".25"/>
<circle cx="94" cy="167.7" r=".49" fill="#f0f"/>
<circle cx="94" cy="167.7" r=".49" fill="none" stroke="#f0f" stroke-width=".25"/>
<circle cx="114.4" cy="167.7" r=".49" fill="#f0f"/>
<circle cx="114.4" cy="167.7" r=".49" fill="none" stroke="#f0f" stroke-width=".25"/>
<circle cx="104.2" cy="182.9" r=".49" fill="#f0f"/>
<circle cx="104.2" cy="182.9" r=".49" fill="none" stroke="#f0f" stroke-width=".25"/>
<circle cx="203.3" cy="147.3" r=".49" fill="#f0f"/>
<circle cx="203.3" cy="147.3" r=".49" fill="none" stroke="#f0f" stroke-width=".25"/>
<circle cx="208.3" cy="106.7" r=".49" fill="#f0f"/>
<circle cx="208.3" cy="106.7" r=".49" fill="none" stroke="#f0f" stroke-width=".25"/>
<circle cx="172.8" cy="129.6" r=".49" fill="#f0f"/>
<circle cx="172.8" cy="129.6" r=".49" fill="none" stroke="#f0f" stroke-width=".25"/>
<circle cx="216" cy="35.6" r=".49" fill="#f0f"/>
<circle cx="216" cy="35.6" r=".49" fill="none" stroke="#f0f" stroke-width=".25"/>
<circle cx="200.7" cy="35.6" r=".49" fill="#f0f"/>
<circle cx="200.7" cy="35.6" r=".49" fill="none" stroke="#f0f" stroke-width=".25"/>
<circle cx="63.6" cy="33" r=".49" fill="#f0f"/>
<circle cx="63.6" cy="33" r=".49" fill="none" stroke="#f0f" stroke-width=".25"/>
<circle cx="271.8" cy="111.8" r=".49" fill="#f0f"/>
<circle cx="271.8" cy="111.8" r=".49" fill="none" stroke="#f0f" stroke-width=".25"/>
<circle cx="231.2" cy="144.8" r=".49" fill="#f0f"/>
<circle cx="231.2" cy="144.8" r=".49" fill="none" stroke="#f0f" stroke-width=".25"/>
<circle cx="231.2" cy="132.1" r=".49" fill="#f0f"/>
<circle cx="231.2" cy="132.1" r=".49" fill="none" stroke="#f0f" stroke-width=".25"/>
<circle cx="172.8" cy="177.8" r=".49" fill="#f0f"/>
<circle cx="172.8" cy="177.8" r=".49" fill="none" stroke="#f0f" stroke-width=".25"/>
<circle cx="231.2" cy="129.6" r=".49" fill="#f0f"/>
<circle cx="231.2" cy="129.6" r=".49" fill="none" stroke="#f0f" stroke-width=".25"/>
<circle cx="91.5" cy="116.9" r=".49" fill="#f0f"/>
<circle cx="91.5" cy="116.9" r=".49" fill="none" stroke="#f0f" stroke-width=".25"/>
<circle cx="28" cy="94" r=".49" fill="#f0f"/>
<circle cx="28" cy="94" r=".49" fill="none" stroke="#f0f" stroke-width=".25"/>
<circle cx="127.1" cy="43.2" r=".49" fill="#f0f"/>
<circle cx="127.1" cy="43.2" r=".49" fill="none" stroke="#f0f" stroke-width=".25"/>
<circle cx="137.2" cy="43.2" r=".49" fill="#f0f"/>
<circle cx="137.2" cy="43.2" r=".49" fill="none" stroke="#f0f" stroke-width=".25"/>
<circle cx="170.2" cy="43.2" r=".49" fill="#f0f"/>
<circle cx="170.2" cy="43.2" r=".49" fill="none" stroke="#f0f" stroke-width=".25"/>
<circle cx="170.2" cy="45.7" r=".49" fill="#f0f"/>
<circle cx="170.2" cy="45.7" r=".49" fill="none" stroke="#f0f" stroke-width=".25"/>
<circle cx="35.6" cy="86.4" r=".49" fill="#f0f"/>
<circle cx="35.6" cy="86.4" r=".49" fill="none" stroke="#f0f" stroke-width=".25"/>
<circle cx="48.3" cy="88.9" r=".49" fill="#f0f"/>
<circle cx="48.3" cy="88.9" r=".49" fill="none" stroke="#f0f" stroke-width=".25"/>
<circle cx="35.6" cy="106.7" r=".49" fill="#f0f"/>
<circle cx="35.6" cy="106.7" r=".49" fill="none" stroke="#f0f" stroke-width=".25"/>
<circle cx="91.5" cy="58.4" r=".49" fill="#f0f"/>
<circle cx="91.5" cy="58.4" r=".49" fill="none" stroke="#f0f" stroke-width=".25"/>
<circle cx="73.7" cy="96.5" r=".49" fill="#f0f"/>
<circle cx="73.7" cy="96.5" r=".49" fill="none" stroke="#f0f" stroke-width=".25"/>
<g font-size="3.3">
<text x="269.3" y="35.7">Programming</text>
<text x="269.3" y="43.3">Ready</text>
<text x="157.6" y="195.7">ON:ISP</text>
<text x="157.6" y="199">OFF:Normal</text>
</g>
<g font-size="2.3" fill="#000080">
<text x="40.7" y="26.2">L2</text>
<text x="223.1" y="32.6">330R</text>
<text x="224.4" y="30.1">R46</text>
<text x="238.8" y="30.1">LED Chip/1608/Red</text>
<text x="239.3" y="32.6">LED10</text>
<text x="144.9" y="38.9">R56</text>
<text x="221.1" y="40.2">R50</text>
<text x="35.6" y="42.8">BEAD/CHIP/1608/102</text>
<text x="66.1" y="45.3">4.7uF/10VTT</text>
<text x="68.4" y="42.8">C17</text>
<text x="85.4" y="42.8">BC11</text>
<text x="85.4" y="45.8">104</text>
<text x="141.3" y="47.8">D2</text>
<text x="204.8" y="42.8">BC13</text>
<text x="204.8" y="45.8">104</text>
<text x="221.1" y="42.8">330R</text>
<text x="238.8" y="45.3">LED11</text>
<text x="238.8" y="47.8">LED Chip/1608/Blue</text>
<text x="141.3" y="50.9">SDS2838</text>
<text x="144.9" y="49.4">10K</text>
<text x="156.3" y="52.9">IC2</text>
<text x="268.1" y="55.5">J60</text>
<text x="76.3" y="63.1">U11</text>
<text x="76.3" y="65.6">FT230XS</text>
<text x="10.2" y="75.8">J59</text>
<text x="61" y="80.9">R59</text>
<text x="61" y="83.4">27R</text>
<text x="259.9" y="85.9">HEADER 6</text>
<text x="53.4" y="93.6">R60</text>
<text x="40.5" y="101.2">C21</text>
<text x="53.2" y="101.2">C22</text>
<text x="53.4" y="96.1">27R</text>
<text x="233.8" y="98.6">U10</text>
<text x="233.8" y="101.2">74HC4053</text>
<text x="10.2" y="103.7">HEADER 5</text>
<text x="40.5" y="103.5">47p</text>
<text x="53.2" y="103.5">47p</text>
<text x="77.8" y="108.8">C18</text>
<text x="77.8" y="111.8">104</text>
<text x="143.6" y="124">ATMega8-TQFP32</text>
<text x="263.7" y="128.1">10K</text>
<text x="264.7" y="131.1">R43</text>
<text x="91.5" y="149.4">R51</text>
<text x="91.5" y="152">10K</text>
<text x="205.8" y="152">D3</text>
<text x="99.1" y="159.6">Y2</text>
<text x="99.1" y="162.1">7.3728Mhz/ATS</text>
<text x="176.9" y="164.7">R44</text>
<text x="176.9" y="167.7">10K</text>
<text x="211.2" y="163.7">SDS2838</text>
<text x="155" y="172.3">SW9</text>
<text x="86.4" y="174.8">C19</text>
<text x="86.4" y="177.4">20P</text>
<text x="106.8" y="174.8">C20</text>
<text x="106.8" y="177.4">20P</text>
<text x="155" y="190.1">SK-12D02</text>
</g>
<g font-size="2.3">
<text x="61" y="25">VCC_WAVE</text>
<text x="198.2" y="30.1">VCC_WAVE</text>
<text x="167.7" y="37.7">VCC_WAVE</text>
<text x="89" y="52.9">VCC_WAVE</text>
<text x="169.7" y="54.1" transform="rotate(-90 169.7 54.1)">6</text>
<text x="172.3" y="54.1" transform="rotate(-90 172.3 54.1)">4</text>
<text x="251.5" y="58">VCC_WAVE</text>
<text x="143.1" y="63">10</text>
<text x="143.1" y="60.5">11</text>
<text x="194.9" y="60.5">12</text>
<text x="194.9" y="63">13</text>
<text x="194.9" y="65.5">14</text>
<text x="263.7" y="63">1</text>
<text x="263.7" y="65.5">2</text>
<text x="91" y="66.8" transform="rotate(-90 91 66.8)">12</text>
<text x="96.1" y="66.8" transform="rotate(-90 96.1 66.8)">3</text>
<text x="144.4" y="70.6">2</text>
<text x="144.4" y="68.1">9</text>
<text x="194.9" y="70.6">15</text>
<text x="263.7" y="68.1">3</text>
<text x="263.7" y="70.6">4</text>
<text x="106" y="75.7">1</text>
<text x="144.4" y="75.7">1</text>
<text x="194.9" y="73.2">16</text>
<text x="194.9" y="75.7">17</text>
<text x="263.7" y="73.2">5</text>
<text x="263.7" y="75.7">6</text>
<text x="17.1" y="83.3">1</text>
<text x="79.6" y="78.2">10</text>
<text x="106" y="80.8">2</text>
<text x="106" y="78.2">4</text>
<text x="106" y="83.3">6</text>
<text x="143.1" y="83.3">31</text>
<text x="143.1" y="78.2">32</text>
<text x="194.9" y="80.8">7</text>
<text x="17.1" y="85.9">2</text>
<text x="17.1" y="88.4">3</text>
<text x="80.9" y="88.4">8</text>
<text x="80.9" y="85.9">9</text>
<text x="143.1" y="85.9">30</text>
<text x="246.5" y="88">VCC</text>
<text x="17.1" y="90.9">4</text>
<text x="17.1" y="93.5">5</text>
<text x="106" y="93.5">14</text>
<text x="106" y="90.9">15</text>
<text x="143.1" y="93.5">29</text>
<text x="79.6" y="96">11</text>
<text x="106" y="96">7</text>
<text x="106" y="98.6">16</text>
<text x="143.1" y="101.1">27</text>
<text x="143.1" y="98.6">28</text>
<text x="194.9" y="96">8</text>
<text x="205.8" y="101.2">VCC_WAVE</text>
<text x="143.1" y="106.2">26</text>
<text x="194.9" y="106.2">18</text>
<text x="237.1" y="106.2">12</text>
<text x="248.5" y="102.4" transform="rotate(-90 248.5 102.4)">16</text>
<text x="258.4" y="106.2">14</text>
<text x="91" y="109.8" transform="rotate(-90 91 109.8)">5</text>
<text x="96.1" y="111" transform="rotate(-90 96.1 111)">13</text>
<text x="143.1" y="113.8">23</text>
<text x="143.1" y="111.3">24</text>
<text x="143.1" y="108.7">25</text>
<text x="194.9" y="111.3">19</text>
<text x="194.9" y="108.7">20</text>
<text x="194.9" y="113.8">22</text>
<text x="237.1" y="108.7">13</text>
<text x="238.3" y="113.8">2</text>
<text x="258.4" y="111.3">15</text>
<text x="238.3" y="116.3">1</text>
<text x="258.4" y="116.3">4</text>
<text x="169.7" y="123.7" transform="rotate(-90 169.7 123.7)">21</text>
<text x="172.3" y="122.5" transform="rotate(-90 172.3 122.5)">5</text>
<text x="174.8" y="122.5" transform="rotate(-90 174.8 122.5)">3</text>
<text x="238.3" y="121.4">5</text>
<text x="238.3" y="124">3</text>
<text x="237.1" y="129">11</text>
<text x="237.1" y="131.6">10</text>
<text x="238.3" y="134.1">9</text>
<text x="86.4" y="139.3">VCC_WAVE</text>
<text x="238.3" y="139.2">6</text>
<text x="269.3" y="143.8">VCC</text>
<text x="238.3" y="144.3">7</text>
<text x="170.3" y="151.5">VCC</text>
<text x="248.5" y="150.4" transform="rotate(-90 248.5 150.4)">8</text>
<text x="203" y="191.6">Title</text>
<text x="213.2" y="194.1">AVR ISP / USBSPI</text>
<text x="203" y="199.2">Size</text>
<text x="205.6" y="201.8">A4</text>
<text x="213.2" y="199.2">Document Number</text>
<text x="213.2" y="201.8">&lt;Doc&gt;</text>
<text x="286.8" y="199.2">Rev</text>
<text x="289.4" y="201.8">1.0</text>
<text x="203" y="206.8">Date:</text>
<text x="216.2" y="206.8">Friday, January 29, 2016</text>
<text x="253.8" y="206.8">Sheet</text>
<text x="266.5" y="206.8">5</text>
<text x="274.1" y="206.8">of</text>
<text x="281.8" y="206.8">5</text>
</g>
<g font-size="2.3" fill="#f00">
<text x="91.8" y="34.1">VCC_USB</text>
<text x="259.7" y="35.1">PB0</text>
<text x="119.2" y="42.7">RXD</text>
<text x="259.7" y="42.7">PB1</text>
<text x="203.8" y="60.5">PB0</text>
<text x="203.8" y="63">PB1</text>
<text x="247" y="65.6">MOSI</text>
<text x="201.2" y="70.7">MOSI</text>
<text x="211.2" y="67.1">ISP_RST</text>
<text x="247" y="70.7">SCK</text>
<text x="247" y="68.1">/RESET</text>
<text x="120" y="75.7">TXD</text>
<text x="201.2" y="75.7">SCK</text>
<text x="201.2" y="73.2">MISO</text>
<text x="247" y="73.2">MISO</text>
<text x="120" y="78.3">RXD</text>
<text x="201.2" y="80.8">X1</text>
<text x="130.1" y="93.5">/RESET</text>
<text x="201.2" y="96.1">X2</text>
<text x="226.6" y="106.2">SCK</text>
<text x="264.7" y="106.2">SCK</text>
<text x="279.7" y="107.8">PB1_SCK</text>
<text x="226.6" y="113.8">MOSI</text>
<text x="280.2" y="112.6">PE0_RXD</text>
<text x="226.6" y="116.4">TXD</text>
<text x="280.2" y="117.7">PE1_TXD</text>
<text x="226.6" y="121.5">MISO</text>
<text x="219" y="129.1">SEL</text>
<text x="104.7" y="149.4">/RESET</text>
<text x="198.7" y="146.9">RXD</text>
<text x="89.5" y="167.2">X1</text>
<text x="117.4" y="167.2">X2</text>
<text x="175.8" y="177.3">SEL</text>
</g>
<g font-size="2.3" fill="#004080">
<text x="148.7" y="64.6">PD6(AIN0)</text>
<text x="148.7" y="62.1">PD7(AIN1)</text>
<text x="171.3" y="62" transform="rotate(-90 171.3 62)">VCC</text>
<text x="173.9" y="62" transform="rotate(-90 173.9 62)">VCC</text>
<text x="179.8" y="64.6">PB1(OC1A)</text>
<text x="182.2" y="62.1">PB0(ICP)</text>
<text x="148.7" y="69.7">PD5(T1)</text>
<text x="174.6" y="67.1">PB2(SS/OSC1B)</text>
<text x="92.6" y="74.7" transform="rotate(-90 92.6 74.7)">VCC</text>
<text x="97.7" y="77.1" transform="rotate(-90 97.7 77.1)">VCCIO</text>
<text x="98.4" y="77.3">TXD</text>
<text x="148.7" y="77.3">PD3(INT1)</text>
<text x="148.7" y="72.2">PD4(XCK/T0)</text>
<text x="174.8" y="72.2">PB3(MOSI/OC2)</text>
<text x="180.2" y="74.8">PB4(MISO)</text>
<text x="181.3" y="77.3">PB5(SCK)</text>
<text x="85.2" y="79.8">3.3VOut</text>
<text x="97.1" y="82.4">RTS#</text>
<text x="98.2" y="79.8">RXD</text>
<text x="148.7" y="79.8">PD2(INT0)</text>
<text x="170.8" y="82.4">PB6(XTAL1/TOSC1)</text>
<text x="85.2" y="87.5">USBDM</text>
<text x="97.1" y="84.9">CTS#</text>
<text x="148.7" y="87.5">PD0(RXD)</text>
<text x="148.7" y="84.9">PD1(TXD)</text>
<text x="85.2" y="90">USBDP</text>
<text x="95.3" y="95.1">CBUS1</text>
<text x="95.3" y="92.5">CBUS0</text>
<text x="148.7" y="95.1">PC6(RESET)</text>
<text x="85.2" y="97.6">RESET# CBUS2</text>
<text x="95.3" y="100.2">CBUS3</text>
<text x="148.7" y="100.2">PC5(ADC5/SCL)</text>
<text x="170.8" y="97.6">PB7(XTAL2/TOSC2)</text>
<text x="92.6" y="105.5" transform="rotate(-90 92.6 105.5)">GND</text>
<text x="97.7" y="105.5" transform="rotate(-90 97.7 105.5)">GND</text>
<text x="148.7" y="107.8">PC3(ADC3)</text>
<text x="148.7" y="102.7">PC4(ADC4/SDA)</text>
<text x="185.5" y="107.8">AVCC</text>
<text x="242.7" y="107.8">X0</text>
<text x="253.9" y="107.8">X</text>
<text x="148.7" y="112.9">PC1(ADC1)</text>
<text x="148.7" y="110.3">PC2(ADC2)</text>
<text x="185.8" y="112.9">ADC6</text>
<text x="185.8" y="110.3">AREF</text>
<text x="242.7" y="110.3">X1</text>
<text x="250.1" y="110.3" transform="rotate(-90 250.1 110.3)">VCC</text>
<text x="253.9" y="112.9">Y</text>
<text x="148.7" y="115.4">PC0(ADC0)</text>
<text x="171.3" y="118.2" transform="rotate(-90 171.3 118.2)">GND</text>
<text x="173.9" y="118.2" transform="rotate(-90 173.9 118.2)">GND</text>
<text x="176.4" y="118.2" transform="rotate(-90 176.4 118.2)">GND</text>
<text x="185.8" y="115.4">ADC7</text>
<text x="242.7" y="115.4">Y0</text>
<text x="242.7" y="117.9">Y1</text>
<text x="254" y="117.9">Z</text>
<text x="242.7" y="123">Z0</text>
<text x="242.7" y="125.6">Z1</text>
<text x="242.7" y="130.6">A</text>
<text x="242.7" y="133.2">B</text>
<text x="242.7" y="135.7">C</text>
<text x="242.7" y="140.8">EN</text>
<text x="242.7" y="145.9">VEE</text>
<text x="250.1" y="146.1" transform="rotate(-90 250.1 146.1)">GND</text>
</g>
<g font-size="1.8">
<text x="31.8" y="1.9">5</text>
<text x="90.1" y="1.9">4</text>
<text x="148.5" y="1.9">3</text>
<text x="206.9" y="1.9">2</text>
<text x="265.3" y="1.9">1</text>
<text x=".7" y="29.8">D</text>
<text x="295.1" y="29.8">D</text>
<text x=".7" y="80.9">C</text>
<text x="295.1" y="80.9">C</text>
<text x=".7" y="132.1">B</text>
<text x="295.1" y="132.1">B</text>
<text x=".7" y="183.3">A</text>
<text x="295.1" y="183.3">A</text>
<text x="31.8" y="209.2">5</text>
<text x="90.1" y="209.2">4</text>
<text x="148.5" y="209.2">3</text>
<text x="206.9" y="209.2">2</text>
<text x="265.3" y="209.2">1</text>
</g>
</svg>
